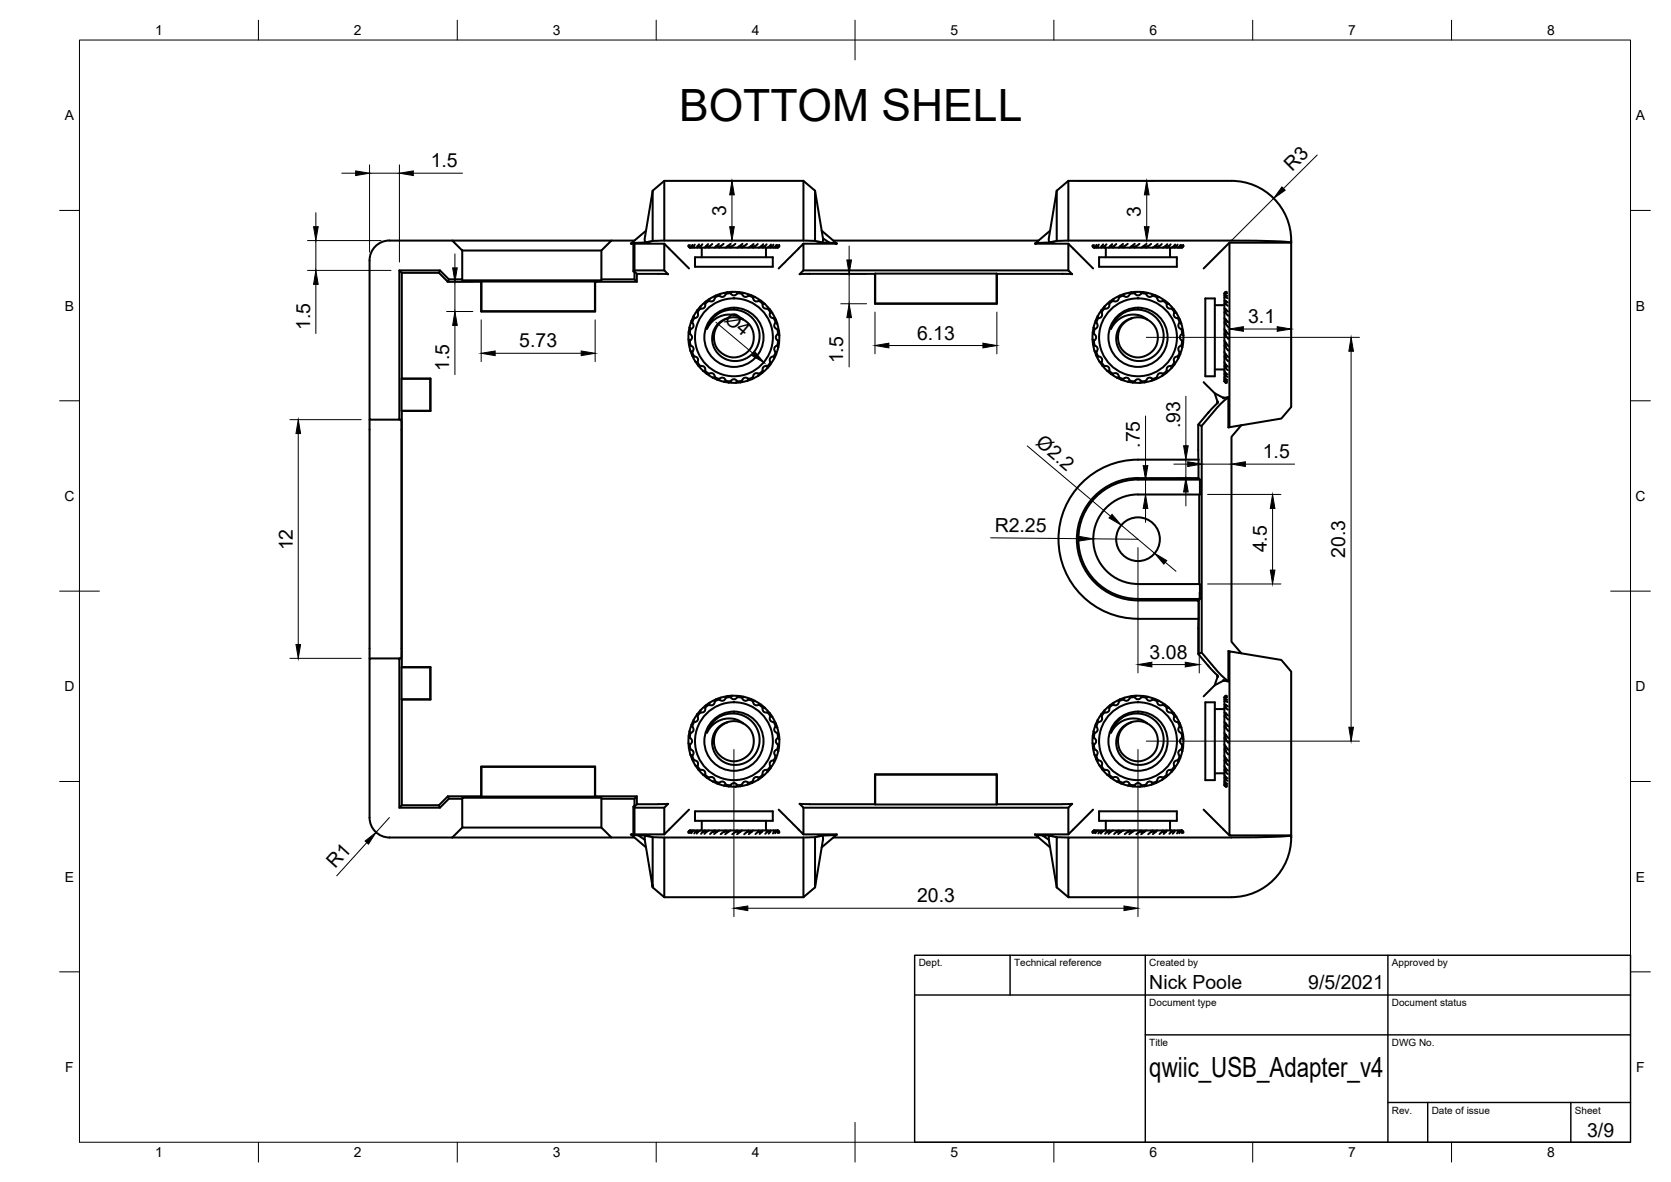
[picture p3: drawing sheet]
<svg xmlns="http://www.w3.org/2000/svg" width="420mm" height="297mm" viewBox="0 0 420 297" stroke-linecap="round" stroke-linejoin="round" font-family="sans-serif">
<!-- layer: Visible -->
<g fill="none" stroke="#000" stroke-width=".51">
<path d="M162.4 58l-3.7 3.2M164.1 47.9l-2 12.1 .1 .9M167 45.5v15M202 45.5l2.9 2.4v12.6M204.9 47.9l2 12M206.6 58l3.8 3.2M206.9 59.9h.1M264 58l-3.7 3.2M265.7 47.9l-2 12 .1 1M268.6 45.5l-2.9 2.4v12.6M97.9 60.5h15.8M97.9 60.4a5 5 0 0 0-5 5v40.1h7.5v-37.5h10.2l2.3 2.2h3.3v-7.2"/>
<path d="M100.4 68l.6 .6M110.6 68l-.2 .6M112.9 70.2l-.3 .6M113.7 60.5h40l-2.5 2.5h-35zM121 70.8h28.6M121 78.3h28.6M121.1 70.7v7.5M149.6 70.7v7.5M151.2 63v7.4h-35v-.2M151.2 70.2h8.3l.6 .6M153.7 60.5h5.8M159.3 61.2v7l.2-.2v-6.8"/>
<path d="M159.3 68.2h.2l.6 .6M159.5 68h7.5M159.5 68.2v2M167 61.2h-8.4l3.6-.3 1.9-.4h2.5h35.8h2.6l1.8 .4 3.7 .3h-8.5M167 68l1 .9M168 68.9l-7.9-.1v2h-10.5v7.5h-28.6v-7.5h-8.4l-2.2-2.2h-9.4v26.5h7.2v8.2h-7.2v64.3h7.2v8.2h-7.2v26.6h9.4l2.2-2.3h8.4v-7.5h28.6v7.5h10.5v2l7.9-.1M173.1 61.7l.3 .5h22.2l.3-.3M173.2 61.6v.3M173.2 67.5l-6.2-6.3v6.8M173.4 62.2l-.2-.3 .4 .3M173.5 61.6l-.1 .3M174 62.2l-.1-.3h.5l.1 .3"/>
<path d="M174.1 61.5l-.2 .4M174.4 79.5l-.5 1.1M174.5 79.9l-.5 1.2M174.7 61.5l-.3 .4M174.8 64.7h19.5v2.3h-19.5zM175.3 78.5v-.6l-.5 .8a.94 .94 0 0 0-.3 1.3M175.3 62.2v-.3h.8v.3M175.8 61.4l-.5 .5M176.1 77v.5M176.1 77.5l-.4 .5a.61 .61 0 0 0-.2 1l-.3 .7-.7 .2M176.1 77l-.7 .9M176.4 62.2v2.5"/>
<path d="M176.6 61.4l-.5 .5M177.3 62.2l.1-.3h1l-.1 .3M177.4 75.8v.3a1.14 1.14 0 0 1-1 1.5l-.3-.1M177.4 75.8l-1.3 1.2M178.1 61.3l-.7 .6M178.4 75.1l-.1 .5M178.4 75.1l-1 .7M179.1 61.3l-.7 .6M179.7 74.8l.3-.5-1.6 .8M179.7 62.2l.3-.3h1.1l-.3 .3M179.7 74.8a.9 .9 0 0 1-.4 .8 .9 .9 0 0 1-1 0l-1 .7M180.8 61.3l-.8 .6"/>
<path d="M180.9 74.3l-1.2 .4M181.1 73.9l1.8-.4-.4 .4M181.1 73.8l-1.1 .5M181.9 61.3l-.8 .6M182.5 62.2l.4-.3h1.1l-.3 .3M182.5 73.8a.82 .82 0 0 1-.7 .8 .82 .82 0 0 1-.9-.4l.2-.3M182.9 80l1.7-.3 1.2 .2 1 .4M183.7 61.3l-.8 .6M184 73.3l1.8 .1-.4 .3M184 73.3l-.3 .4M184.1 73.3l-1.2 .1M184.9 61.3l-.9 .6"/>
<path d="M185.4 62.2l.4-.3h1.2l-.4 .3M185.4 73.7l1.2 .1M185.4 73.7a.9 .9 0 0 1-.9 .5 .9 .9 0 0 1-.8-.5l-1.2 .1M185.9 73.4l1.1 .2M186.6 73.8a1.01 1.01 0 0 1 1.3 .1l.8 .3-.4 .1a1 1 0 0 1-1 .3 1 1 0 0 1-.7-.8zM186.7 61.3l-.9 .6M187.8 61.3l-.8 .6M188.2 62.2l.5-.3h1.1l-.4 .3M188.2 74.3l1.2 .4M188.8 74.1l1 .5M189.5 61.3l-.8 .6M189.8 74.6l-.2 .1a.59 .59 0 0 0-.2 .7 .59 .59 0 0 0 .7 .3l.2 .1a.61 .61 0 0 1 1 .1l.5 .4"/>
<path d="M189.8 74.6l1.5 1h-.5M190.5 61.3l-.7 .6M190.8 62.2l.5-.3h1l-.5 .3M191.4 75.6l.9 .8M191.9 61.4l-.6 .5M192.6 62.2v2.5M192.8 61.4l-.5 .5M193 77.5l.5 .2M193 62.2l.5-.3h.7l-.5 .3M193 77.5a.82 .82 0 0 1-1-.2 .82 .82 0 0 1-.1-.9h.4l1.2 1.3M193 77.5l.7 1M193.5 77.7l.7 .9"/>
<path d="M193.7 78.5a.9 .9 0 0 0-.1 1 .9 .9 0 0 0 .9 .4M193.7 78.5l.5 .2M193.9 61.5l-.4 .4M194.2 78.7l.8 1.5-.5-.2M194.5 61.5l-.3 .4M194.5 62.2l.5-.3h.4l-.4 .3M194.6 79.9l.4 1.2M195.2 61.5l-.2 .4M195.6 61.6l-.2 .3M195.8 67.5l6.2-6.3v6.8l-.9 .9 18.9-.1v7.5h30.7v-7.5l18.9 .1-1-.9M195.8 61.9l-.3 .3M195.9 61.6l-.1 .3 .2-.2"/>
<path d="M202 60.5v-15h-35l-2.9 2.4v12.6M202 68h66.6M206.8 60.9l.1-1 1.7 1.1M209.5 60.5h51.6M220 76.3h30.7M220 68.8l.1 7.5M220.1 68.8h30.5M250.7 68.8l-.1 7.5M274.7 61.7l.3 .5h22.2l.3-.3M274.8 61.6v.3M274.8 67.5l-6.2-6.3v6.8M275 62.2l-.2-.3 .4 .3"/>
<path d="M275.1 61.6l-.1 .3M275.6 62.2l-.1-.3h.5l.1 .3M275.7 61.5l-.2 .4M276 79.5l.1 .5M276 79.5l-.5 1.1M276.1 79.9l-.5 1.2M276.3 61.5l-.3 .4M276.4 64.7h19.5v2.3h-19.5zM276.9 77.9l-.9 1.6M276.9 77.9v.6M276.9 62.2v-.3h.8v.3M277 78.5a.9 .9 0 0 1 0 1 .9 .9 0 0 1-.9 .4"/>
<path d="M277.4 61.4l-.5 .5M277.7 77v.5M277.7 77.5l-.8 1M277.7 77l-.7 .9M278 62.2v2.5M278.2 61.4l-.5 .5M278.9 62.2l.1-.3h1l-.1 .3M278.9 76.3a.9 .9 0 0 1-.2 1 .9 .9 0 0 1-1 .2M279 75.8l-1.3 1.2M279 75.8l-.1 .6M279.7 61.3l-.7 .6M280 75.1l-.1 .5"/>
<path d="M280 75.1l-1 .7M280.7 61.3l-.7 .6M281.2 79.7l1.8-1.3 1.4-.5 2.2-.1 2 .6 1.9 1.3 1.2 1.4 .8 2 .1 1.7-.6 2.4-1 1.5-1.3 1.1-1.9 .8-2.1 .1-1.8-.5-1.7-1.3-1.1-1.7a5.3 5.3 0 0 1 3.4-7.2l-1.7 1-1.2 1.5-.5 2 .3 2 1 1.7 1.7 1.2 1.7 .4 1.9-.2 1.8-1.1 .9-1 .4-.8 .3-2.3-.2-1.4-.6-1-1.1-1.2-1.9-1.3-1.2-.4-1.3-.1-1.5 .3-1.6 .7-1.2 1-1.2 1.6 .6-1.3zM281.3 74.8l.3-.5-1.6 .8M281.3 62.2l.3-.3h1.1l-.3 .3M281.3 74.8a.9 .9 0 0 1-.4 .8 .9 .9 0 0 1-1 0l-1 .7M282.4 61.3l-.8 .6M282.5 74.3l-1.2 .4M282.7 73.9l1.8-.4-.4 .4M282.7 73.9l-.3 .4M282.7 73.8l-1.1 .5M283.5 61.3l-.8 .6"/>
<path d="M284.1 62.2l.4-.3h1.1l-.3 .3M284.1 73.8a.9 .9 0 0 1-.7 .8 .9 .9 0 0 1-.9-.3M284.5 80l1.7-.3 1.2 .2 1 .4M285.3 73.7l-1.2 .1M285.3 61.3l-.8 .6M285.7 73.3l-1.2 .1M286.5 61.3l-.9 .6M287 62.2l.4-.3h1.2l-.4 .3M287 73.7l1.2 .1M287 73.7a.9 .9 0 0 1-.9 .5 .9 .9 0 0 1-.8-.5M287.4 73.4l-1.8-.1-.3 .4M287.4 73.4l-.4 .3"/>
<path d="M287.5 73.4l1.1 .2M288.3 61.3l-.9 .6M288.6 73.6l1.7 .6h-.2a1.21 1.21 0 0 1-1.7 .1l-.2-.5M288.6 73.6l-.4 .3M289.4 61.3l-.8 .6M289.8 62.2l.5-.3h1.1l-.4 .3M289.8 74.3l1.2 .4M290.4 74.1l1 .5M291 74.8a.9 .9 0 0 0 .4 .8 .9 .9 0 0 0 1 0l1 .7M291.1 61.3l-.8 .6M291.4 74.6l-.4 .2M291.4 74.6l1.5 1h-.5"/>
<path d="M292.1 61.3l-.7 .6M292.4 62.2l.5-.3h1l-.5 .3M293 75.6l.9 .8M293.5 61.4l-.6 .5M293.9 76.4h-.4a.82 .82 0 0 0 .1 .9 .82 .82 0 0 0 1 .2M293.9 76.4l1.2 1.3-.5-.2M294.2 62.2v2.5M294.4 61.4l-.5 .5M294.6 62.2l.5-.3h.7l-.5 .3M294.6 77.5l.7 1M295.1 77.7l.7 .9M295.3 78.5a.9 .9 0 0 0-.1 1 .9 .9 0 0 0 .9 .4"/>
<path d="M295.3 78.5h.1a2.41 2.41 0 0 1 1.2 1.7l-.5-.2M295.5 61.5l-.4 .4M296.1 61.5l-.3 .4M296.1 62.2l.5-.3h.4l-.4 .3M296.2 79.9l.4 1.2M296.8 61.5l-.2 .4M297.2 61.6l-.2 .3M297.4 61.9l-.3 .3M297.5 61.6l-.1 .3 .2-.2M303.1 75h2.4v19.6h-2.4zM305.5 76.7h2.4M307.9 73.7l.3-.3-.3 .5"/>
<path d="M307.9 74.3l.3-.1v.4l-.3 .2M307.9 75.6h.3v.8h-.3M307.9 77.5l.3 .2v1l-.3-.2M307.9 80l.3 .2v1.2l-.3-.3M308.2 73.6l.3 .1M308.2 73.4l.3 .1M308.2 74.6l.4 .3M308.2 74.2l.4 .2M308.2 76.4l.5 .5M308.2 75.6l.5 .4M308.2 78.7l.6 .6M308.2 77.7l.6 .6"/>
<path d="M308.4 73.3l-.5 .4v22.1l.3 .4-.3-.5M309.1 61v46.4h-.2v-7.6l-2.2 2-4.5 5.2M324.7 61a120.7 120.7 0 0 0-15-.5h-41.5h-2.5l-1.9 .4-3.6 .3h8.4M324.7 60.4l-.1 .6M324.7 60.4a15 15 0 0 0-15-14.9h-41.1v15M324.7 61h-15.6l-6.5 6.5M324.7 60.5v41.8l-2.5 2.9-13.1 2.2M101 95.2h7.2M101 95.1v8.2M108.2 95.1v8.2M173.1 85.2l.1 1.2M173.2 83.4l.2 .6"/>
<path d="M173.2 83.4l-.1 1a.94 .94 0 0 0 .3 1.2M173.4 82.3l.2 .4M173.4 82.3l-.2 1.1M173.4 85.6l.1 .6a.61 .61 0 0 0 .6 .9l.3 .7-.4 .6M173.6 88.2l.4 .2M173.6 86.9l-.4-.5 .4 1.8M173.6 82.7l-.1 .6a.6 .6 0 0 0 .4 1l.1 .7-.5 .6M173.6 88.2l.4 1.1M174 81.1l-.1-.5-.5 1.7M174 89.3l.9 1.6M174 89.3l.5 .3M174 88.4l.5 1.2"/>
<path d="M174 81.1a.9 .9 0 0 1 .4 .9 .9 .9 0 0 1-.8 .7M174.5 89.6a.9 .9 0 0 1 .9 .4 .9 .9 0 0 1 0 1l.7 1M174.9 90.9l.7 1M174.9 90.9l.4 .1M176.1 92l-.5-.1 1.2 1.3M176.1 92a.9 .9 0 0 1 1 .2 .9 .9 0 0 1 .2 1M176.8 93.2h.5M176.8 93.2l.9 .7M177.3 93.2l1 .8-.6-.1 1.5 1M178.3 93.9a.9 .9 0 0 1 1 0 .9 .9 0 0 1 .4 .9M179.2 94.9l1.1 .5M179.7 94.8l-.5 .1"/>
<path d="M179.7 94.8l1.2 .5M180.3 95.4l.4-.1a.98 .98 0 0 1 1-.4 .98 .98 0 0 1 .8 .8M180.3 95.4l1.7 .5M182 95.9l1.2 .2M182.5 95.7l-.5 .2M182.5 95.7l.6 .1a.6 .6 0 0 0 .9-.4l.8-.1 .6 .5M183.7 95.8l-.5 .3 1.8 .1M185.4 95.8l-.4 .4M186.2 96.1l-1.2 .1M186.6 95.7l-1.2 .2M186.8 80.3l1.1 .7 1 1.3 .5 1.1 .1 1.7-.2 1.2-.5 1.2-.9 1-1.2 .8-1.9 .5-2-.3-1.8-1.2-1.1-1.4-.4-1.9 .4-2.1 1-1.6 2-1.3-1.2 .5-1.3 1-.8 1.3-.4 1.2a5.9 5.9 0 0 0 4.5 6.6 5.9 5.9 0 0 0 6.9-4l.4-1.8-.1-1.5-.6-1.7-.9-1.4-1.5-1.3-1.5-.8-1.8-.3-2.1 .2a6.5 6.5 0 0 0-4.8 4.6M186.8 80.3l-1.1-.8-1-.3-1.5-.2-1.3 .2-1.6 .6-.9 .7-.8 .9-.9 1.2"/>
<path d="M187.9 95.7l.2-.3a.87 .87 0 0 0-1-.5 .87 .87 0 0 0-.6 .9l-.3 .3M187.9 95.7l-1.7 .4M189.1 95.3l-1.1 .4M189.4 94.8l-1.2 .5M190.6 94.4l-1.5 .9M190.8 93.9a.99 .99 0 0 0-1.1 0 .99 .99 0 0 0-.4 1l-.2 .4M191.6 93.7l-.9 .7M191.8 93.2l-.2 .2a1.19 1.19 0 0 0-1 1M193 92a1.01 1.01 0 0 1-.7 1.2l-.7 .5 .2-.5M193 92a.9 .9 0 0 0-1 .2 .9 .9 0 0 0-.2 1M193.7 91.6l-.7 .9M193.7 91l-.7 1"/>
<path d="M194.5 89.6a.9 .9 0 0 0-.9 .4 .9 .9 0 0 0 .1 1M194.5 89.6l.1 .5M194.6 90.1l-.9 1.5v-.6M195 81.1h.1a2.52 2.52 0 0 1 .7 2l-.3-.3a1 1 0 0 1-.8-.7 1 1 0 0 1 .3-1zM195 88.4l-.4 1.2M195 80.2l.5 1.2M195.2 89l-.5 1.1M195.4 86.8a.98 .98 0 0 0-.7 .8 .98 .98 0 0 0 .4 1l.1 .4M195.5 86.9l.2 .4M195.5 82.7l.1 .6a.62 .62 0 0 1-.4 1l-.1 .7 .5 .6M195.6 84a1.53 1.53 0 0 1 .3 1.6v.5l-.3-.5M195.6 85.6l-.1 1.2"/>
<path d="M195.7 87.3l-.5 1.7M195.9 83.1l.1 1.2M195.9 86.1l-.2 1.2M274.7 85.2l.1 1.2M274.8 83.4l.2 .6M274.8 83.4l-.1 1a.94 .94 0 0 0 .3 1.2M274.8 86.4l.4 1.8M274.8 86.4l.4 .5M275 82.3l.2 .4M275 82.3l-.2 1.1M275.2 88.2l.4 .2M275.2 82.7l-.1 .6a.6 .6 0 0 0 .4 1l.1 .5-.1 .5a1.04 1.04 0 0 0 0 1.6l.4 .4 .1 .5-.4 .6"/>
<path d="M275.2 88.2l.4 1.1M275.6 81.1l-.1-.5-.5 1.7M275.6 89.3l.9 1.6M275.6 89.3l.5 .3M275.6 88.4l.5 1.2M275.6 81.1a.9 .9 0 0 1 .4 .9 .9 .9 0 0 1-.8 .7M276.1 89.6a.9 .9 0 0 1 .9 .4 .9 .9 0 0 1 0 1M276.5 90.9l.7 1M276.5 90.9l.4 .1M276.9 91l.8 1M277.7 92l-.5-.1 1.2 1.3M277.7 92a.9 .9 0 0 1 1 .2 .9 .9 0 0 1 .2 1l1 .8-.6-.1 .8 .6a.96 .96 0 0 0 1.2 .3"/>
<path d="M278.4 93.2h.5M278.4 93.2l.9 .7M279.9 93.9a.9 .9 0 0 1 1 0 .9 .9 0 0 1 .4 .9M280.8 94.9l1.1 .5M281.3 94.8l1.2 .5M281.9 95.4l1.7 .5M282.4 95.3l-.5 .1M282.5 95.2a.9 .9 0 0 1 .9-.3 .9 .9 0 0 1 .7 .8M283.6 95.9l1.2 .2M284.1 95.7l-.5 .2M284.1 95.7l1.2 .2M285.3 95.8l-.5 .3"/>
<path d="M287 95.8a1.74 1.74 0 0 1-2 .3h-.2M287 95.8a.9 .9 0 0 0-.9-.5 .9 .9 0 0 0-.8 .5M287.8 96.1l-1.2 .1M288.2 95.7l-.4 .4M288.2 95.7l-1.2 .2M288.2 95.7a.84 .84 0 0 1 .7-.8 .84 .84 0 0 1 .9 .4l-.3 .4M289.5 95.7l-1.7 .4M290.7 95.3l-1.1 .4M291 94.8l-.3 .5M291 94.8l-1.2 .5M292.2 94.4l-1.5 .9M292.4 94l-.2 .4"/>
<path d="M292.4 93.9a.9 .9 0 0 0-1 0 .9 .9 0 0 0-.4 .9M293.2 93.7l-.9 .7M293.4 93.2l-.2 .5M293.4 93.2l-1 .8M294.5 92.5l-1.3 1.2M294.6 92l-.1 .5M294.6 92a.9 .9 0 0 0-1 .2 .9 .9 0 0 0-.2 1M295.3 91v.6M295.3 91.6l-.7 .9M295.3 91l-.7 1M296.1 89.6a.9 .9 0 0 0-.9 .4 .9 .9 0 0 0 .1 1M296.1 89.6l.1 .5"/>
<path d="M296.2 90.1l-.9 1.5M296.6 81.1h.1a2.52 2.52 0 0 1 .7 2M296.6 88.4l.2 .6M296.6 81.1a.9 .9 0 0 0-.3 .9 .9 .9 0 0 0 .7 .7M296.6 88.4l-.4 1.2M296.6 80.2l.5 1.2M296.8 89l-.5 1.1M297.1 82.7l.3 .4M297.1 86.9a1.87 1.87 0 0 1-.3 1.9v.2M297.1 82.7l.1 .6a.62 .62 0 0 1-.4 1l-.1 .7 .5 .6M297.2 84a.94 .94 0 0 1 .3 1.2v.9l-.3-.5M297.2 85.6v.6a.63 .63 0 0 1-.6 .9l-.3 .7 .3 .6"/>
<path d="M297.5 83.1l.1 1.2M297.5 86.1l-.2 1.2M302.6 96l2.8 2.8 .8 2.2-.1 .3-2.2 2.3M305.4 98.8l2.2 1.2 1.3-.2M305.5 92.8h2.4M307.9 82.7l.3 .4v1.2l-.3-.3M307.9 85.6l.3 .5v1.2l-.3-.4M307.9 88.4l.3 .6v1.1l-.3-.5M307.9 91l.3 .6v.9l-.3-.5M307.9 93.2l.3 .5v.7l-.3-.4M307.9 94.8l.3 .5v.4l-.3-.4M308.2 81.4l.6 .8"/>
<path d="M308.2 80.2l.6 .8M308.2 84.3l.6 .9M308.2 83.1l.6 .9M308.2 87.3l.6 .8M308.2 86.1l.6 .8M308.2 90.1l.6 .7M308.2 89l.6 .7M308.2 92.5l.5 .5M308.2 91.6l.5 .6M308.2 94.4l.4 .3M308.2 93.7l.5 .4M308.2 95.7l.3 .1"/>
<path d="M308.2 95.3l.4 .2M308.2 96.2h.2M308.2 96.1h.3M92.9 105.5v60M100.4 105.5h.5M100.9 105.4v57.6M101 103.2h7.2M301.3 106.7l.9 .3v57l-.9 .3M301.3 113.1l.1 2.4M301.3 115.5h-15.2a20 20 0 0 0-20 20 20 20 0 0 0 20 20h15.2M301.3 115.5v4.6h-15.2a15.4 15.4 0 0 0-15.3 15.4 15.4 15.4 0 0 0 15.3 15.4M303.9 103.6l-2.6 3.1v6.4"/>
<path d="M312.1 106.9l-2.5 2.9v51.5l2.5 2.9M301.3 120.1l.4 .4h-15.6a15 15 0 0 0-15 15 15 15 0 0 0 15 15M301.5 124.3v22.5M301.7 120.5v3.8h-15.6a11.3 11.3 0 0 0-11.2 11.2 11.3 11.3 0 0 0 11.2 11.3h15.6v3.7M286.1 150.9h15.2v4.6M286.1 150.5h15.6l-.4 .4M301.4 155.5l-.1 8.8 2.6 3.1M92.9 165.5h7.5v37.5h10.2l2.3-2.3h3.3v7.3h35l2.5 2.5h-55.8a5 5 0 0 1-5-5zM100.4 165.5h.5M101 163l-.1 2.5M101 175.7l7.2 .1M101 167.6v8.2"/>
<path d="M108.2 167.7v8M108.2 167.6l-7.2 .1M176.1 178.5v.5M176.1 179l-.8 1M176.1 178.5l-.7 .9M177.3 177.8l.1-.5-1.3 1.2M177.3 177.8a.9 .9 0 0 1-.2 1 .9 .9 0 0 1-1 .2M178.3 177.1l-1 .7M178.4 176.6l-1 .7M179.7 176.2a.9 .9 0 0 1-.4 .9 .9 .9 0 0 1-1 0M180 175.8l-.8 .4a.99 .99 0 0 0-.9 .9M180 175.8l-.3 .5"/>
<path d="M180.9 175.8l-1.2 .4M181.1 175.3l-1.1 .5M181.3 179.9l2-.5 1.7-.1 2 .6 1.5 .9 1.4 1.5 .8 1.7 .3 1.5-.2 2-.7 1.8-1.1 1.3-1.6 1.1-1.9 .5h-1.7l-1.8-.7-1.6-1.2-1-1.7a5.3 5.3 0 0 1 3.5-7.1l1.7-.3 1.2 .2 1 .4M181.3 179.9a7.1 7.1 0 0 0-3.6 4.2M182.9 174.9l-.9 .2a.99 .99 0 0 0-1.2 .7M182.9 174.9l-.4 .5M184 174.8l1.8 .1-.4 .3M184 174.8l-.3 .4M184.1 174.8l-1.2 .1M185.4 175.2l1.2 .1M185.4 175.2a.9 .9 0 0 1-.9 .5 .9 .9 0 0 1-.8-.5h-.6a.61 .61 0 0 0-.8 .6l-.8 .3-.6-.3M185.9 174.9l1.1 .2"/>
<path d="M186.6 175.4a.98 .98 0 0 1 1.3 0l.8 .2M186.6 175.3a.9 .9 0 0 0 .7 .8 .9 .9 0 0 0 .9-.3M188.2 175.8l1.2 .4M188.7 175.6l-.5 .2M188.8 175.6l1 .5M189.8 176.1l-.3 .1a.82 .82 0 0 0 .3 1 .82 .82 0 0 0 1-.1M189.8 176.1l1.5 1M190.8 177.1h.5M190.8 177.1l1 .7M191.4 177.1l.9 .7M191.8 177.8a.99 .99 0 0 1 1.1 .7l.6 .7M191.8 177.8a.9 .9 0 0 0 .2 1 .9 .9 0 0 0 1 .2"/>
<path d="M193 179l.5 .2M193 179l.7 1M193.5 179.2l.7 .9M276.9 179.4v.3a1.13 1.13 0 0 1-.5 1.7h-.3l-.5 1.2M276.9 179.4l-.9 1.6M277.7 178.5v.5M277.7 179l-.8 1M277.7 178.5l-.7 .9M278.9 177.8l.1-.5-1.3 1.2M279.9 177.1l-.5 .3a.61 .61 0 0 0-.5 1l-.4 .6h-.8M280 176.6l-1 .7M281.3 176.2a.9 .9 0 0 1-.4 .9 .9 .9 0 0 1-1 0"/>
<path d="M281.6 175.8l-.8 .4a.99 .99 0 0 0-.9 .9M281.6 175.8l-.3 .5M282.7 175.3l-1.1 .5M282.9 179.9l1.6-.5 2.1-.1 1.9 .5 1.6 1 1.4 1.5 .7 1.4 .4 1.8-.2 2-.7 1.8-1.1 1.3-1.6 1.1-1.7 .5h-1.9l-1.8-.7-1.4-1.1-1.1-1.7a5.3 5.3 0 0 1 3.4-7.2l1.7-.3 1.2 .2 1 .4M282.9 179.9a7.2 7.2 0 0 0-3.6 4.2l.9-1.3 .9-.9 1.5-.9 .9-.3 1.5-.2 1.3 .2 1 .3 1.1 .8M284.1 175.4l.4-.5-.9 .2a.99 .99 0 0 0-1.2 .7M285.3 175.2h-.6a.61 .61 0 0 0-.8 .6l-.5 .3h-.5a.61 .61 0 0 0-1-.1l-.6 .2M285.7 174.8l-1.2 .1M287 175.2h.6a.61 .61 0 0 1 .8 .6l.7 .3 .7-.3M287 175.2a.9 .9 0 0 1-.9 .5 .9 .9 0 0 1-.8-.5M287.4 174.9l-1.8-.1-.3 .4M287.4 174.9l-.4 .3"/>
<path d="M287.5 174.9l1.1 .2M288.6 175.1l-.4 .3M288.6 175.1l1.7 .5M289.8 175.8l1.2 .4M290.3 175.6l-.5 .2M290.4 175.6l1 .5M291 176.2a.9 .9 0 0 0 .4 .9 .9 .9 0 0 0 1 0l1 .7M291.4 176.1l-.4 .2M291.4 176.1l1.5 1h-.5M293 177.1l.9 .7M293.4 177.8h.5M293.4 177.8a.9 .9 0 0 0 .2 1 .9 .9 0 0 0 1 .2"/>
<path d="M293.9 177.8l1.2 1.4-.5-.2M294.6 179l.7 1M295.1 179.2l.7 .9M302.2 164l4.1 4.9 2.6 2.3-1.3-.2-2.2 1.2M303.1 176.5h2.4v19.6h-2.4zM303.9 167.4l2.2 2.3 .1 .3-.8 2.2-2.8 2.8M305.5 178.2h2.4M307.9 175.2l.3-.3-.3 .5M307.9 175.8l.3-.2v.5l-.3 .2M307.9 177.1h.3v.7h-.3M307.9 179l.3 .2v1l-.3-.2M308.2 175.1l.3 .1"/>
<path d="M308.2 174.9l.3 .1M308.2 176.1l.4 .3M308.2 175.6l.4 .3M308.2 177.8l.5 .6M308.2 177.1l.5 .4M308.2 179.2l.6 .6M308.4 174.8l-.5 .4v22.1l.3 .4-.3-.5M309.1 163.7l-.2-.1v7.6M121 192.6l.1 7.6M121.1 192.7h28.5M149.6 192.6v7.6M173.1 186.7l.1 1.2"/>
<path d="M173.2 184.9l.2 .5M173.2 184.9l-.1 1a.94 .94 0 0 0 .3 1.2M173.4 183.8l-.2 1.1M173.4 187.1l.2 1.2M173.5 185.4a.9 .9 0 0 1 .5 .9 .9 .9 0 0 1-.5 .8M173.6 188.3l-.4-.4 .2 .9a.94 .94 0 0 0 .6 1.1M173.6 184.2l-.2 1.2M173.6 188.3a.9 .9 0 0 1 .8 .7 .9 .9 0 0 1-.4 .9M173.6 189.7l.4 1.1M173.9 182.1l.1 .5M173.9 182.1l-.3 .8a.93 .93 0 0 0 0 1.3M174 190.8l.9 1.6"/>
<path d="M174 190.8l.5 .3M174 189.9l.5 1.2M174 182.6a.9 .9 0 0 1 .4 .9 .9 .9 0 0 1-.8 .7M174.4 181l-.5 1M174.5 191.1a.9 .9 0 0 1 .9 .4 .9 .9 0 0 1 0 1l.3 .5a.61 .61 0 0 0 .9 .5l.6 .4 .1 .8M174.9 192.4l.7 1M174.9 192.4l.4 .1M175.3 180v-.6l-.5 .8a.91 .91 0 0 0-.3 1.2M175.4 180a.9 .9 0 0 1 0 1 .9 .9 0 0 1-.9 .4l-.5 1.2M175.6 193.4l1.2 1.3M175.6 193.4l.5 .1M176.8 194.7h.5"/>
<path d="M176.8 194.7l.9 .7M177.3 194.7l1 .8M177.7 195.4l1.5 1M177.7 195.4l.6 .1M178.3 195.4a.9 .9 0 0 1 1 0 .9 .9 0 0 1 .4 .9M179.2 196.4a1.31 1.31 0 0 1 1.4 .3l.3 .1M179.2 196.4l1.1 .5M180.3 196.9l1.7 .5M180.8 196.8l-.5 .1M180.9 196.7a.9 .9 0 0 1 .9-.3 .9 .9 0 0 1 .7 .8M182 197.4l1.2 .2M182.5 197.2l-.5 .2"/>
<path d="M182.5 197.2l1.2 .2M182.9 181.5l-1.7 1-1 1.2-.5 1.3-.2 1.8 .5 1.8 1 1.2 1.4 1 1.8 .5 1.6-.2 1.4-.6 1.4-1.2 .7-1.5 .2-1.9-.4-1.8-.9-1.3-1.4-1M183.7 197.3l-.5 .3 1.8 .1M183.7 197.3a.8 .8 0 0 1 .8-.5 .8 .8 0 0 1 .8 .6l-.3 .3M186.2 197.6l-1.2 .1M186.6 197.2l-1.2 .2M186.8 181.8l-1.1-.8-1-.3-1.3-.2-1.5 .2-.9 .3-1.5 .9-.9 .9-.9 1.3M187.9 197.2l-1.7 .4M188.2 196.8l-.3 .4M188.2 196.7a.98 .98 0 0 0-1-.3 .98 .98 0 0 0-.7 .9l-.3 .3M189.1 196.8l-1.1 .4M189.4 196.3l-.3 .5"/>
<path d="M189.4 196.3l-1.2 .5M190.6 195.9l-1.5 .9M190.8 195.5l-.2 .4M190.8 195.4a.9 .9 0 0 0-1 0 .9 .9 0 0 0-.4 .9M191.6 195.2l-.9 .7M191.8 194.7l-1 .8M193 193.5a1.01 1.01 0 0 1-.7 1.2l-.7 .5 .2-.5M193.7 193.1l-.7 .9M193.7 192.5l-.3 .5a.61 .61 0 0 1-1 .5l-.6 .4v.8M194.2 180.2l-.4-.2a.82 .82 0 0 0-.2 1 .82 .82 0 0 0 1 .4l.4 1.2M194.2 180.2l.8 1.5-.5-.3M194.5 191.1a.9 .9 0 0 0-.9 .4 .9 .9 0 0 0 .1 1"/>
<path d="M194.5 191.1h.1a2.55 2.55 0 0 1-.9 2v-.6M195 182.6h.1a2.52 2.52 0 0 1 .7 2l-.3-.3a1 1 0 0 1-.8-.7 1 1 0 0 1 .3-1zM195 189.9l-.4 1.2M195 181.7l.5 1.1M195.2 190.5l-.5 1.1M195.5 184.2l.1 1.2M195.6 185.4v.1a1.53 1.53 0 0 1 .3 1.6v.5l-.3-.5M195.6 185.4a.9 .9 0 0 0-.5 .9 .9 .9 0 0 0 .5 .8M195.6 187.1l-.1 1.2M195.7 188.8l-.2-.4a.88 .88 0 0 0-.9 .7 .88 .88 0 0 0 .5 1l.1 .4M195.7 188.8l-.5 1.7M195.9 184.6l.1 1.2"/>
<path d="M195.9 187.6l-.2 1.2M220 194.6v7.5M220.1 194.7h30.5M250.7 194.6v7.5M274.7 186.7l.1 1.2M274.8 184.9l.2 .5M274.8 184.9l-.1 1a.94 .94 0 0 0 .3 1.2M274.8 187.9l.2 .9a.94 .94 0 0 0 .6 1.1M274.8 187.9l.4 .4M275 183.8l-.2 1.1M275.2 184.2l-.1 .6a.6 .6 0 0 0 .4 1l.1 .5-.1 .5a1.26 1.26 0 0 0-.3 1.5M275.2 188.3a.9 .9 0 0 1 .8 .7 .9 .9 0 0 1-.4 .9"/>
<path d="M275.2 189.7l.4 1.1M275.5 182.1l.1 .5M275.5 182.1l-.3 .8a.93 .93 0 0 0 0 1.3M275.6 190.8l.9 1.6M275.6 190.8l.5 .3M275.6 189.9l.5 1.2M275.6 182.6a.9 .9 0 0 1 .4 .9 .9 .9 0 0 1-.8 .7M276 181l.1 .4M276 181l-.5 1M276.1 191.1a.9 .9 0 0 1 .9 .4 .9 .9 0 0 1 0 1M276.5 192.4l.7 1M276.5 192.4l.4 .1"/>
<path d="M276.9 192.5l.4 .5a.61 .61 0 0 0 .9 .5l.5 .2 .2 .5a1.27 1.27 0 0 0 1 1.3M277.2 193.4l1.2 1.3M277.2 193.4l.5 .1M278.4 194.7h.5M278.4 194.7l.9 .7M279.3 195.4l.8 .5a.96 .96 0 0 0 1.2 .4l.6 .2a.59 .59 0 0 0 1-.1l.8 .1 .4 .7M279.3 195.4l.6 .1M279.9 195.4a.9 .9 0 0 1 1 0 .9 .9 0 0 1 .4 .9M280.8 196.4l1.1 .5M281.9 196.9l1.7 .5M282.4 196.8l-.5 .1M283.6 197.4l1.2 .2"/>
<path d="M284.1 197.2l-.5 .2M284.1 197.2l1.2 .2M284.5 181.5l-1.7 1-1 1.2-.6 1.7v1.5l.4 1.7 1 1.2 1.4 1 1.8 .5 1.6-.2 1.4-.6 1.4-1.2 .7-1.5 .2-1.9-.4-1.7-.9-1.4-1.4-1M284.8 197.6l.4-.2a.88 .88 0 0 1 .8-.6 .88 .88 0 0 1 .9 .6l-.5 .3zM287.8 197.6l-1.2 .1M288.2 197.2l-.4 .4M288.2 197.2l-1.2 .2M289.5 197.2l-1.7 .4M289.8 196.8l-.3 .4M289.8 196.8l1.2-.5-.3 .5M289.8 196.7a.9 .9 0 0 0-.9-.3 .9 .9 0 0 0-.7 .8M290.7 196.8l-1.1 .4"/>
<path d="M292.2 195.9l-1.5 .9M292.4 195.5l-.2 .4M293.2 195.2l-.9 .7M293.4 194.7l-.2 .5M293.4 194.7l-.5 .4a.62 .62 0 0 1-1 .2l-.7 .2-.2 .8M294.6 193.5a1.01 1.01 0 0 1-.7 1.2l-.7 .5M295.3 192.5v.6M295.3 193.1l-.7 .9M295.3 192.5l-.3 .5a.61 .61 0 0 1-1 .5l-.6 .4v.8M296.1 191.1a.9 .9 0 0 0-.9 .4 .9 .9 0 0 0 .1 1M296.1 181.4l.5 .3M296.1 191.1h.1a2.55 2.55 0 0 1-.9 2"/>
<path d="M296.6 181.7l-.4-.8a.97 .97 0 0 0-.9-.9 .9 .9 0 0 0 0 1 .9 .9 0 0 0 .9 .4l.4 1.2M296.6 182.6h.1a2.52 2.52 0 0 1 .7 2M296.6 189.9l.2 .6M296.6 182.6a.9 .9 0 0 0-.3 .9 .9 .9 0 0 0 .7 .7M296.6 189.9l-.4 1.2M296.6 181.7l.5 1.1M296.8 190.5l-.5 1.1M297 188.3a.9 .9 0 0 0-.7 .7 .9 .9 0 0 0 .3 .9M297.1 184.2l.3 .4M297.1 188.3v.1a1.87 1.87 0 0 1-.3 1.9v.2M297.1 184.2l.1 1.2M297.2 185.4a1.09 1.09 0 0 1 .3 1.5v.7l-.3-.5"/>
<path d="M297.2 185.4a.9 .9 0 0 0-.5 .9 .9 .9 0 0 0 .5 .8M297.2 187.1l-.1 1.2M297.5 184.6l.1 1.2M297.5 187.6l-.2 1.2M305.5 194.3h2.4M307.9 181.4l.3 .3v1.2l-.3-.3M307.9 184.2l.3 .4v1.2l-.3-.4M307.9 187.1l.3 .5v1.2l-.3-.5M307.9 189.9l.3 .6v1.1l-.3-.5M307.9 192.5l.3 .6v.9l-.3-.5M307.9 194.7l.3 .5v.7l-.3-.4M307.9 196.3l.3 .5v.4l-.3-.4"/>
<path d="M308.2 180.2l.6 .6M308.2 182.9l.6 .8M308.2 181.7l.6 .8M308.2 185.8l.6 .9M308.2 184.6l.6 .9M308.2 188.8l.6 .8M308.2 187.6l.6 .8M308.2 191.6l.6 .7M308.2 190.5l.6 .7M308.2 194l.5 .5M308.2 193.1l.5 .6M308.2 195.9l.4 .3"/>
<path d="M308.2 195.2l.5 .4M308.2 197.2l.3 .1M308.2 196.8l.4 .2M308.2 197.7h.2M308.2 197.6h.3M101 202.4l-.6 .6M110.4 202.4l.2 .6M112.6 200.1l.3 .6M116.2 200.7v-.2h35v7.5M116.2 208l-2.5 2.5M121 200.1h28.6M153.7 210.5h5.8"/>
<path d="M158.7 209.8l3.7 3.1M159.3 202.7l.2 .3v6.7M159.5 200.7v2h-.2v7M159.5 203h7.5M160.1 200.1l-.6 .6h-8.3M160.1 202.1l-.6 .6M160.4 209.9l1.7 1.1 .1-1M162.1 211h.1M164.1 210.4v12.6l-2-12M167 209.7h-8.4l3.6 .3 1.9 .4 2.5 .1h35.8l2.6-.1 1.8-.4 3.7-.3h-8.5M167 210.5v15l-2.9-2.5M168 202l-1 1v6.7l6.2-6.2"/>
<path d="M173.1 209v.3M173.2 209v.3M173.6 208.7l-.5 .3 .3-.3h22.1M173.6 209l-.1 .3M174 208.7l-.4 .3h.4l.5-.3M174 209l-.2 .4M174.8 203.9h19.5v2.4h-19.5zM174.9 209l-.3 .5M175.3 208.7l-.4 .3h.7l.5-.3M175.6 209l-.4 .5M176.4 206.3v2.4M176.8 209l-.5 .5"/>
<path d="M177.3 208.7l-.5 .3h.9l.6-.3M177.7 209l-.6 .6M179.2 209l-.7 .6M179.7 208.7l-.5 .3h1.1l.5-.3M180.3 209l-.7 .6M182 209l-.8 .6M182.5 208.7l-.5 .3h1.2l.5-.3M183.2 209l-.8 .6M185 209l-.9 .6M185 209h1.2l-.9 .6M185.4 208.7l-.4 .3M186.6 208.7l-.4 .3"/>
<path d="M187.9 209l-.8 .6M187.9 209h1.2l-.8 .6M188.2 208.7l-.3 .3M189.4 208.7l-.3 .3M190.6 209l-.7 .6M190.6 209h1l-.6 .6M190.8 208.7l-.2 .3M191.8 208.7l-.2 .3M192.6 206.3v2.4M192.9 209l-.5 .5M193 208.7l-.1 .3h.8v-.3M193.7 209l-.4 .5"/>
<path d="M194.5 208.7l.1 .3h.6l-.2-.3M194.6 209l-.2 .5M195.2 209l-.3 .4M195.5 208.7l.4 .3-.3-.3M195.5 208.7h.1M195.6 208.7l.4 .5M195.7 209l-.1 .3M195.9 209l-.1 .3M201.1 202l.9 1M201.1 202l18.9 .1v-7.5h30.7v7.5l18.9-.1M202 203v6.7l-6.2-6.2M202 210.5v15l2.9-2.5"/>
<path d="M202 203h66.6M206.8 210l.1 1-2 12v-12.6M209.5 210.5h51.6M210.4 209.8l-3.8 3.1M220.1 202.2h30.5M262.1 209.9l-1.8-.1 3.7 3.1M263.7 211h.1M263.8 210l-1.7-.1 1.6 1.1M265.7 210.4l-1.9-.4-.1 .6 2 12.4M268.6 210.5l-2.9-.1v12.6M268.6 209.7h-8.4l.1 .1M269.6 202l-1 1v6.7l6.2-6.2"/>
<path d="M274.7 209v.3M274.8 209v.3M275.2 208.7l-.5 .3 .3-.3h22.1M275.2 209l-.1 .3M275.6 208.7l-.4 .3h.4l.5-.3M275.6 209l-.2 .4M276.4 203.9h19.5v2.4h-19.5zM276.5 209l-.3 .5M276.9 208.7l-.4 .3h.7l.5-.3M277.2 209l-.4 .5M278 206.3v2.4M278.4 209l-.5 .5"/>
<path d="M278.9 208.7l-.5 .3h.9l.6-.3M279.3 209l-.6 .6M280.8 209l-.7 .6M281.3 208.7l-.5 .3h1.1l.5-.3M281.9 209l-.7 .6M283.6 209l-.8 .6M284.1 208.7l-.5 .3h1.2l.5-.3M284.8 209l-.8 .6M286.6 209l-.9 .6M286.6 209h1.2l-.9 .6M287 208.7l-.4 .3M288.2 208.7l-.4 .3"/>
<path d="M289.5 209l-.8 .6M289.5 209h1.2l-.8 .6M289.8 208.7l-.3 .3M291 208.7l-.3 .3M292.2 209l-.7 .6M292.2 209h1l-.6 .6M292.4 208.7l-.2 .3M293.4 208.7l-.2 .3M294.2 206.3v2.4M294.5 209l-.5 .5M294.6 208.7l-.1 .3h.8v-.3M295.3 209l-.4 .5"/>
<path d="M296.1 208.7l.1 .3h.6l-.2-.3M296.2 209l-.2 .5M296.8 209l-.3 .4M297.1 208.7l.4 .3-.3-.3M297.1 208.7h.1M297.2 208.7l.4 .5M297.3 209l-.1 .3M297.5 209l-.1 .3M302.6 203.5l6.5 6.4M324.6 209.9l.1 .6M324.7 209.9a120.7 120.7 0 0 1-15 .5l-41.1 .1v15h41a15 15 0 0 0 15.1-15M324.7 209.9h-15.6v-46.2l13.1 2.1 2.5 3v41.7"/>
<path d="M167 225.5h35M265.7 223l2.9 2.5"/>
<circle cx="184.5" cy="84.8" r="9.8"/>
<circle cx="184.5" cy="84.8" r="7.4"/>
<circle cx="286.1" cy="84.8" r="9.8"/>
<circle cx="286.1" cy="84.8" r="7.4"/>
<circle cx="286.1" cy="135.5" r="5.5"/>
<circle cx="184.5" cy="186.3" r="9.8"/>
<circle cx="184.5" cy="186.3" r="7.4"/>
<circle cx="286.1" cy="186.3" r="9.8"/>
<circle cx="286.1" cy="186.3" r="7.4"/>
</g>
<g fill="#000" stroke="#000" stroke-width=".25">
<circle cx="307.6" cy="100" r=".24"/>
<circle cx="306.2" cy="101.1" r=".24"/>
<circle cx="306.2" cy="170" r=".24"/>
<circle cx="307.6" cy="171" r=".24"/>
</g>
<!-- layer: Border -->
<g fill="none" stroke="#000" stroke-width=".25">
<path d="M20 10.1h390v276.9h-390zM65 5.1v5M115 5.1v5M165 5.1v5M215 5.1v10M265 5.1v5M315 5.1v5M365 5.1v5M15 52.9h5M410 52.9h5M15 100.7h5M410 100.7h5"/>
<path d="M15 148.6h10M405 148.6h10M15 196.4h5M410 196.4h5M15 244.2h5M410 244.2h5M65 287v5M115 287v5M165 287v5M215 282.1v9.9M265 287v5M315 287v5"/>
<path d="M365 287v5"/>
</g>
<!-- layer: Dimensions -->
<g fill="none" stroke="#000" stroke-width=".25">
<path d="M331.2 39l-8.5 8.4M79.4 53.5v3.5M85.9 43.5h3.5M92.9 41.4v22M92.9 43.5h7.5M100.4 41.4v24.5M103.9 43.5h12.4M184 49v8M270.7 45.5h19.7M288.3 49v8M320.3 49.9l-10.7 10.6M77.3 60.5h18.5"/>
<path d="M77.3 68h21M79.4 60.5v7.5M79.4 71.5v12.3M112.3 78.3h6.6M112.3 70.8h6.6M114.4 63.8v3.5M114.4 70.8v7.5M181.9 60.5h18M211.4 76.3h6.5M211.4 68.8h6.5M213.5 61.8v3.5M213.5 68.8v7.5"/>
<path d="M213.5 79.8v12.4M220 78.4v10.5M250.7 78.4v10.5M270.7 60.5h19.7M114.4 81.8v12.4M121 80.4v10.5M124.5 88.8h21.6M149.6 80.4v10.5M180 81l9.5 7.9M223.5 86.8h23.6M288.2 84.8h53.6M298.2 99.6v12.4"/>
<path d="M309.1 80.6v19.6M312.6 82.7h8.5M324.7 80.6v19.6M339.7 88.3v94.5M72.9 105.5h17.9M75 109v53M258.3 112.1l20.9 17.6M288 104.5v12.5M295.1 116.6h3.5M296.1 115.5h3.1M298.2 115.5v4.6M302.2 116.6h7.4"/>
<path d="M313.1 116.6h12.4M249.1 135.2l22.3 .2M274.9 135.4l11.2 .1M281.9 132l8.4 7.1M285.9 120.5h13.7M285.9 124.3h13.7M286.1 137.6v31.5M288 120.5v3.8M288 127.8v3.5M296.1 120.1h3.1M298.2 123.6v3.5M303.6 124.3h18.5"/>
<path d="M320 127.8v15.5M293 141.3l2.7 2.3M301.5 148.9v20.2M303.6 146.8h18.5M72.9 165.4h17.9M289.6 167h8.4M184.5 188.3v42M286.1 188.3v42M288.2 186.3h53.6M92.2 211.8l-7.5 8.3M97.9 205.5l-3.3 3.7M188 228.2h94.6"/>
</g>
<g fill="#000" stroke="#000" stroke-width=".25">
<path d="M78.8 57h1.2l-.6 3.5zM89.4 43l3.5 .5-3.5 .6zM100.4 43.5l3.5-.5v1.1zM184 45.5l.6 3.5h-1.1zM183.5 57h1.1l-.6 3.5zM288.3 45.5l.6 3.5h-1.2zM287.7 57h1.2l-.6 3.5zM322.3 47l.9 .8-2.9 2.1zM79.4 68l.6 3.5h-1.2zM113.8 67.3h1.2l-.6 3.5zM212.9 65.3h1.2l-.6 3.5zM213.5 76.3l.6 3.5h-1.2z"/>
<path d="M114.4 78.3l.6 3.5h-1.2zM121 88.8l3.5-.6v1.2zM146.1 88.2l3.5 .6-3.5 .6zM189.9 88.5l2.3 2.7-3.1-1.8zM220 86.8l3.5-.6v1.2zM247.1 86.2l3.6 .6-3.6 .6zM309.1 82.7l3.5-.6v1.2zM321.1 82.1l3.6 .6-3.6 .6zM339.7 84.8l.6 3.5h-1.1zM75 105.5l.6 3.5h-1.2zM287.4 117h1.2l-.6 3.5zM297.6 112h1.2l-.6 3.5z"/>
<path d="M298.6 116l3.6 .6-3.6 .6zM309.6 116.6l3.5-.6v1.2zM271.4 134.8l3.5 .6-3.5 .6zM279.6 129.3l2.3 2.7-3-1.8zM288 124.3l.6 3.5h-1.2zM298.2 120.1l.6 3.5h-1.2zM320 124.3l.6 3.5h-1.2zM290.3 139.1l3.1 1.8-.8 .9zM319.4 143.3h1.2l-.6 3.5zM74.4 162h1.2l-.6 3.4zM286.1 167l3.5-.6v1.2zM298 166.4l3.5 .6-3.5 .6z"/>
<path d="M339.2 182.8h1.1l-.6 3.5zM91.8 211.4l2.8-2.2-2 2.9zM184.5 228.2l3.5-.5v1.1zM282.6 227.7l3.5 .5-3.5 .6z"/>
</g>
<!-- layer: TitleBlock -->
<path d="M230 240.1h180v46.9h-180zM230 250h180M254 240.1v9.9M288 240.1v46.9M349 240.1v46.9M288 260.1h122M349 277.1h61M359 277.1v9.9M395 277.1v9.9" fill="none" stroke="#000" stroke-width=".36"/>
<text font-size="11.2" x="170.8" y="30.3">BOTTOM SHELL</text>
<text font-size="7" x="289" y="270.6">qwiic_USB_Adapter_v4</text>
<g font-size="4.9">
<text x="108.3" y="42.1">1.5</text>
<text x="324.9" y="43.2" transform="rotate(-45 324.9 43.2)">R3</text>
<text x="182.6" y="54.3" transform="rotate(-90 182.6 54.3)">3</text>
<text x="286.9" y="54.5" transform="rotate(-90 286.9 54.5)">3</text>
<text x="78" y="83" transform="rotate(-90 78 83)">1.5</text>
<text x="181.9" y="80.6" transform="rotate(40 181.9 80.6)">Ø4</text>
<text x="313.8" y="81.2">3.1</text>
<text x="130.6" y="87.3">5.73</text>
<text x="230.6" y="85.4">6.13</text>
<text x="112.9" y="93.3" transform="rotate(-90 112.9 93.3)">1.5</text>
<text x="212" y="91.3" transform="rotate(-90 212 91.3)">1.5</text>
<text x="296.7" y="107.6" transform="rotate(-90 296.7 107.6)">.93</text>
<text x="260.2" y="111.7" transform="rotate(40 260.2 111.7)">Ø2.2</text>
<text x="286.6" y="112.6" transform="rotate(-90 286.6 112.6)">.75</text>
<text x="317.5" y="115.2">1.5</text>
<text x="250.1" y="133.7" transform="rotate(1 250.1 133.7)">R2.25</text>
<text x="73.6" y="138.3" transform="rotate(-90 73.6 138.3)">12</text>
<text x="318.5" y="138.8" transform="rotate(-90 318.5 138.8)">4.5</text>
<text x="338.3" y="140.2" transform="rotate(-90 338.3 140.2)">20.3</text>
<text x="289.1" y="165.6">3.08</text>
<text x="84.3" y="218.4" transform="rotate(-48 84.3 218.4)">R1</text>
<text x="230.6" y="226.8">20.3</text>
<text x="289" y="248.5">Nick Poole</text>
<text x="329" y="248.5">9/5/2021</text>
<text x="399.1" y="285.7">3/9</text>
</g>
<g font-size="3.5">
<text x="39" y="8.8">1</text>
<text x="89" y="8.8">2</text>
<text x="139" y="8.8">3</text>
<text x="189" y="8.8">4</text>
<text x="239" y="8.8">5</text>
<text x="289" y="8.8">6</text>
<text x="339" y="8.8">7</text>
<text x="389" y="8.8">8</text>
<text x="16.3" y="30.2">A</text>
<text x="411.3" y="30.2">A</text>
<text x="16.3" y="78">B</text>
<text x="411.3" y="78">B</text>
<text x="16.2" y="125.9">C</text>
<text x="411.2" y="125.9">C</text>
<text x="16.2" y="173.7">D</text>
<text x="411.2" y="173.7">D</text>
<text x="16.3" y="221.6">E</text>
<text x="411.3" y="221.6">E</text>
<text x="16.4" y="269.4">F</text>
<text x="411.4" y="269.4">F</text>
<text x="39" y="290.8">1</text>
<text x="89" y="290.8">2</text>
<text x="139" y="290.8">3</text>
<text x="189" y="290.8">4</text>
<text x="239" y="290.8">5</text>
<text x="289" y="290.8">6</text>
<text x="339" y="290.8">7</text>
<text x="389" y="290.8">8</text>
</g>
<g font-size="2.5">
<text x="231" y="242.9">Dept.</text>
<text x="255" y="242.9">Technical reference</text>
<text x="289" y="242.9">Created by</text>
<text x="350" y="242.9">Approved by</text>
<text x="289" y="252.8">Document type</text>
<text x="350" y="252.8">Document status</text>
<text x="289" y="262.9">Title</text>
<text x="350" y="262.9">DWG No.</text>
<text x="350" y="279.9">Rev.</text>
<text x="360" y="279.9">Date of issue</text>
<text x="396" y="279.9">Sheet</text>
</g>
</svg>
